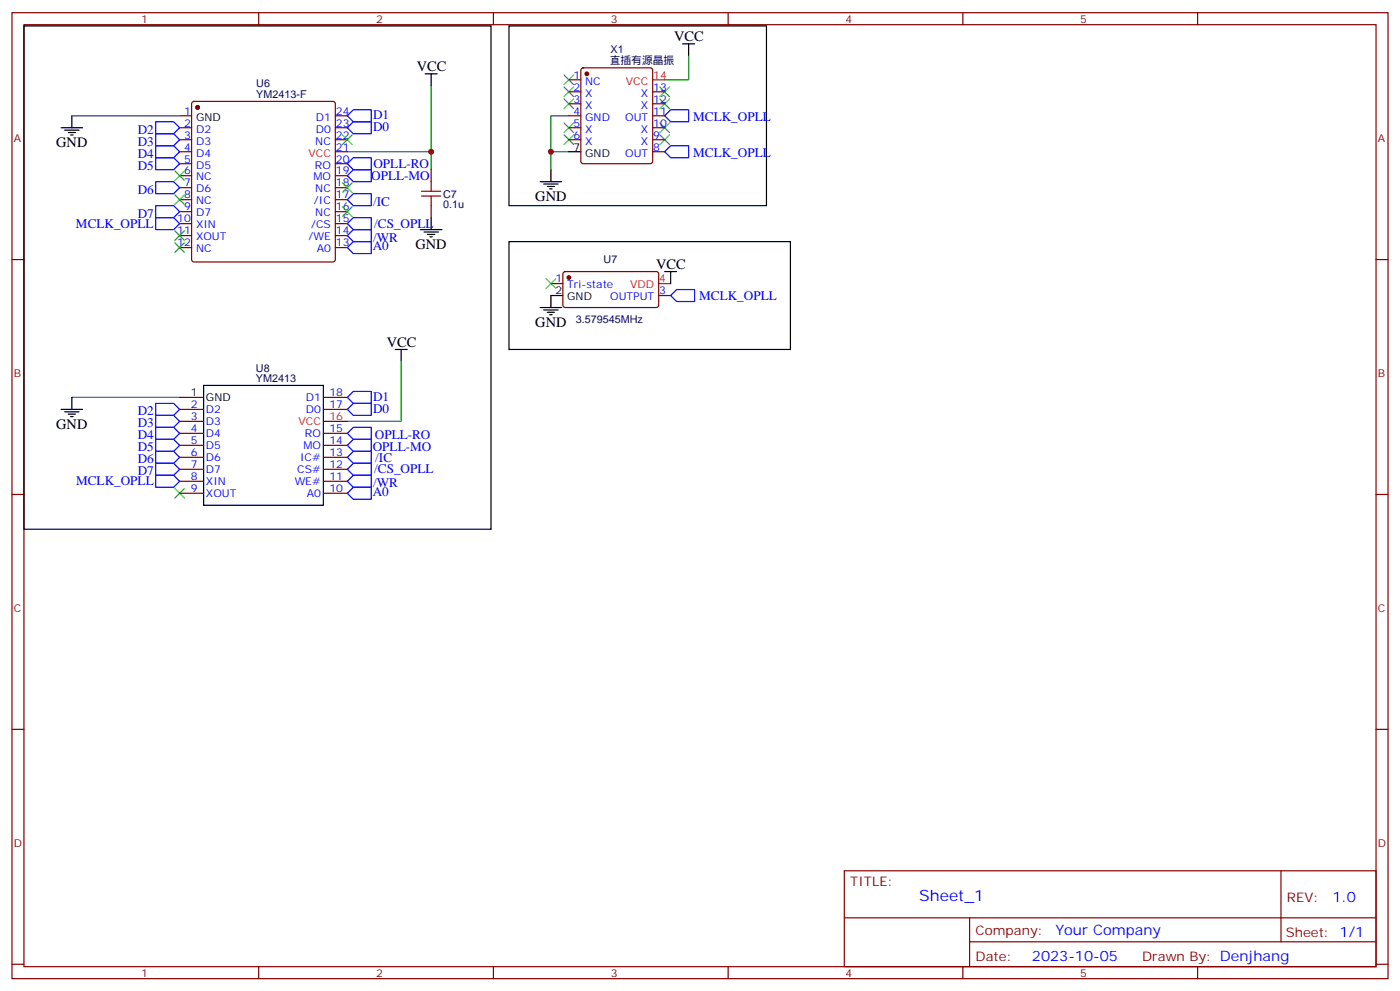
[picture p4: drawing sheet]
<svg xmlns="http://www.w3.org/2000/svg" width="412mm" height="292mm" viewBox="0 0 412 292" stroke-linecap="round" stroke-linejoin="round" font-family="sans-serif">
<g fill="none" stroke="#870000" stroke-width=".35">
<path d="M3.5 3.7h405.4v284.4h-405.4zM7.1 7.3h398.2v277.3h-398.2zM76.2 3.7v3.6M145.3 3.7v3.6M214.5 3.7v3.6M283.6 3.7v3.6M352.8 3.7v3.6M52.9 34.1h3.5M52.9 37.6h3.5M56.7 30.1l.4-.3h41l.5 .3 .2 .5v45.8l-.3 .5-.4 .2h-41l-.4-.2-.3-.5v-45.8zM98.8 34.1h3.5M98.8 37.6h3.5"/>
<path d="M167.6 34.1h3.5M167.6 37.6h3.5M167.6 27h3.5M167.6 30.6h3.5M167.6 23.5h3.5M171.3 20.2l.5-.2h19.8l.5 .2 .2 .5v26.8l-.3 .5-.4 .2h-19.8l-.5-.2-.2-.5v-26.8zM192.3 34.1h3.5M192.3 37.6h3.5M192.3 27h3.5M192.3 30.6h3.5M52.9 41.1h3.5M52.9 44.7h3.5"/>
<path d="M52.9 48.2h3.5M52.9 51.7h3.5M52.9 55.2h3.5M52.9 58.8h3.5M98.8 41.1h3.5M98.8 44.7h3.5M98.8 48.2h3.5M98.8 51.7h3.5M98.8 55.2h3.5M98.8 58.8h3.5M127 50v3.5M167.6 41.1h3.5"/>
<path d="M192.3 41.1h3.5M192.3 44.7h3.5M3.5 76.4h3.6M52.9 62.3h3.5M52.9 65.8h3.5M52.9 69.4h3.5M52.9 72.9h3.5M98.8 62.3h3.5M98.8 65.8h3.5M98.8 69.4h3.5M98.8 72.9h3.5M127 60.5v3.6"/>
<path d="M405.3 76.4h3.6M162.3 83.5h3.5M166 80.1l.5-.2 27.1 .1 .4 .6v9.5l-.7 .4h-27.1l-.4-.7v-9.2zM194 87h3.6M52.9 117h7.1M95.2 117h7.1M52.9 120.5h7.1M52.9 124h7.1M52.9 127.6h7.1M52.9 131.1h7.1M52.9 134.6h7.1M52.9 138.1h7.1"/>
<path d="M95.2 120.5h7.1M95.2 124h7.1M95.2 127.6h7.1M95.2 131.1h7.1M95.2 134.6h7.1M95.2 138.1h7.1M3.5 145.6h3.6M52.9 141.7h7.1M52.9 145.2h7.1M95.2 141.7h7.1M95.2 145.2h7.1M405.3 145.6h3.6"/>
<path d="M3.5 214.7h3.6M405.3 214.7h3.6M248.7 256.3h156.6v28.3h-156.6zM377.3 256.4v20.8M248.7 270.2h156.5M285.6 277.2h119.6M285.6 270.2v14.1M3.5 283.8h3.6M76.2 284.6v3.5M145.3 284.6v3.5M214.5 284.6v3.5M283.6 284.6v3.5"/>
<path d="M352.8 284.6v3.5M405.3 283.8h3.6"/>
</g>
<path d="M202.8 16.4v7.1h-7M21.2 34.1h31.7M127 25.3v19.4h-24.7M167.6 34.1h-5.3v15.9M127 44.7v5.3M162.3 44.7h5.3M21.2 117h31.7M118.2 106.4v17.6h-15.9" fill="none" stroke="#008700" stroke-width=".35"/>
<g fill="none" stroke="#000" stroke-width=".35">
<path d="M7.1 7.6h137.5v148.2h-137.5zM149.9 7.6h75.9v52.9h-75.9zM201.1 12.9h3.5M202.8 12.9v3.5M18 37.6h6.3M19 38.3h4.3M20.1 39h2.1M20.8 39.7h.7M21.2 34.1v3.5M125.2 21.7h3.6M127 21.7v3.6M159.1 53.5h6.4"/>
<path d="M160.2 54.2h4.2M161.2 54.9h2.1M161.9 55.6h.7M162.3 50v3.5M167.6 44.7h3.5M123.8 67.6h6.4M124.9 68.3h4.2M125.9 69h2.2M126.6 69.7h.8M127 64.1v3.5M149.9 71.1h82.9v31.8h-82.9zM195.8 79.9h3.5"/>
<path d="M197.6 79.9v3.6M159.1 90.5h6.4M160.2 91.2h4.2M161.2 91.9h2.1M161.9 92.6h.7M165.8 87h-3.5v3.5M21.2 117v3.5M60 113.5h35.2v35.2h-35.2zM116.4 102.9h3.5M118.2 102.9v3.5M18 120.5h6.3M19 121.2h4.3"/>
<path d="M20.1 121.9h2.1M20.8 122.6h.7"/>
</g>
<path d="M124.2 56.3h5.6M124.2 57.7h5.6M127 53.5v2.8M127 57.7v2.8" fill="none" stroke="#a10000" stroke-width=".35"/>
<g fill="none" stroke="#00f" stroke-width=".35">
<path d="M45.9 35.8h5.3l1.7 1.8-1.7 1.8h-5.3zM45.9 39.4h5.3l1.7 1.7-1.7 1.8h-5.3zM102.3 37.6l1.8-1.8h5.3v3.6h-5.3zM104.1 32.3h5.3v3.5h-5.3l-1.8-1.7zM197.6 32.3h5.2v3.5h-5.2l-1.8-1.7zM45.9 53.5h5.3l1.7 1.7-1.7 1.8h-5.3zM45.9 42.9h5.3l1.7 1.8-1.7 1.7h-5.3zM45.9 46.4h5.3l1.7 1.8-1.7 1.8h-5.3zM102.3 48.2l1.8-1.8h5.3v3.6h-5.3zM102.3 51.7l1.8-1.7h5.3v3.5h-5.3zM104.1 57h5.3v3.5h-5.3l-1.8-1.7zM197.6 42.9h5.2v3.5h-5.2l-1.8-1.7z"/>
<path d="M45.9 60.5h5.3l1.7 1.8-1.7 1.8h-5.3zM45.9 64.1h5.3l1.7 1.7-1.7 1.8h-5.3zM102.3 65.8l1.8-1.7h5.3v3.5h-5.3zM102.3 72.9l1.8-1.8h5.3v3.5h-5.3zM104.1 67.6h5.3v3.5h-5.3l-1.8-1.7zM199.3 85.2h5.3v3.6h-5.3l-1.7-1.8zM45.9 118.7h5.3l1.7 1.8-1.7 1.8h-5.3zM102.3 117l1.8-1.8h5.3v3.5h-5.3zM45.9 122.3h5.3l1.7 1.7-1.7 1.8h-5.3zM45.9 125.8h5.3l1.7 1.8-1.7 1.7h-5.3zM45.9 129.3h5.3l1.7 1.8-1.7 1.8h-5.3zM45.9 136.4h5.3l1.7 1.7-1.7 1.8h-5.3z"/>
<path d="M45.9 132.9h5.3l1.7 1.7-1.7 1.8h-5.3zM45.9 139.9h5.3l1.7 1.8-1.7 1.7h-5.3zM102.3 138.1l1.8-1.7h5.3v3.5h-5.3zM102.3 120.5l1.8-1.8h5.3v3.6h-5.3zM102.3 127.6l1.8-1.8h5.3v3.5h-5.3zM102.3 131.1l1.8-1.8h5.3v3.6h-5.3zM104.1 139.9h5.3v3.5h-5.3l-1.8-1.7zM104.1 132.9h5.3v3.5h-5.3l-1.8-1.8zM102.3 145.2l1.8-1.8h5.3v3.6h-5.3z"/>
</g>
<g fill="none" stroke="#3c3" stroke-width=".35">
<path d="M100.9 39.7l2.8 2.8M103.7 39.7l-2.8 2.8M166.2 22.1l2.8 2.8M166.2 25.6l2.8 2.8M166.2 29.1l2.8 2.9M166.2 36.2l2.8 2.8M166.2 39.7l2.8 2.8M169 22.1l-2.8 2.8M169 25.6l-2.8 2.8M169 29.1l-2.8 2.9M169 36.2l-2.8 2.8M169 39.7l-2.8 2.8"/>
<path d="M194.4 25.6l2.8 2.8M194.4 29.1l2.8 2.9M194.4 36.2l2.8 2.8M194.4 39.7l2.8 2.8M197.2 25.6l-2.8 2.8M197.2 29.1l-2.8 2.9M197.2 36.2l-2.8 2.8M197.2 39.7l-2.8 2.8M51.5 57.4l2.8 2.8M51.5 50.3l2.8 2.8M54.3 57.4l-2.8 2.8M54.3 50.3l-2.8 2.8"/>
<path d="M100.9 53.8l2.8 2.9M103.7 53.8l-2.8 2.9M51.5 71.5l2.8 2.8M51.5 67.9l2.8 2.9M54.3 71.5l-2.8 2.8M54.3 67.9l-2.8 2.9M100.9 60.9l2.8 2.8M103.7 60.9l-2.8 2.8M160.9 82.1l2.8 2.8M163.7 82.1l-2.8 2.8M51.5 143.8l2.8 2.8M54.3 143.8l-2.8 2.8"/>
</g>
<g fill="#870000" stroke="#870000" stroke-width=".35">
<circle cx="58.2" cy="31.6" r=".53"/>
<circle cx="172.9" cy="21.7" r=".53"/>
<circle cx="167.6" cy="81.7" r=".53"/>
</g>
<path d="M192.3 23.5h3.5M194 83.5h3.6" fill="none" stroke="#f00" stroke-width=".35"/>
<g fill="#c00">
<circle cx="127" cy="44.7" r=".88"/>
<circle cx="162.3" cy="44.7" r=".88"/>
</g>
<text font-size="4.6" fill="#00f" x="270.8" y="265.4">Sheet_1</text>
<g font-size="4.2">
<text x="198.6" y="12.2">VCC</text>
<text x="122.8" y="21">VCC</text>
<text x="16.6" y="43.3">GND</text>
<text x="157.7" y="59.1">GND</text>
<text x="122.4" y="73.2">GND</text>
<text x="193.3" y="79.2">VCC</text>
<text x="157.7" y="96.2">GND</text>
<text x="113.9" y="102.2">VCC</text>
<text x="16.6" y="126.2">GND</text>
</g>
<g font-size="4.2" fill="#00f">
<text x="392.5" y="265.6">1.0</text>
<text x="310.9" y="275.2">Your Company</text>
<text x="304" y="283">2023-10-05</text>
</g>
<g font-size="3.9" fill="#00f">
<text x="109.9" y="35.1">D1</text>
<text x="204.2" y="35.5">MCLK_OPLL</text>
<text x="40.6" y="39.4">D2</text>
<text x="109.9" y="38.7">D0</text>
<text x="40.6" y="42.9">D3</text>
<text x="40.6" y="46.4">D4</text>
<text x="204.2" y="46.1">MCLK_OPLL</text>
<text x="40.6" y="50">D5</text>
<text x="109.4" y="53">OPLL-MO</text>
<text x="110" y="49.5">OPLL-RO</text>
<text x="40.6" y="57">D6</text>
<text x="40.6" y="64.1">D7</text>
<text x="109.9" y="60.5">/IC</text>
<text x="22.4" y="67">MCLK_OPLL</text>
<text x="109.9" y="71.1">/WR</text>
<text x="110.2" y="67">/CS_OPLL</text>
<text x="109.8" y="73.6">A0</text>
<text x="206" y="88.4">MCLK_OPLL</text>
<text x="109.9" y="118">D1</text>
<text x="40.6" y="122.3">D2</text>
<text x="40.6" y="125.8">D3</text>
<text x="109.9" y="121.6">D0</text>
<text x="40.6" y="129.3">D4</text>
<text x="110.4" y="129.2">OPLL-RO</text>
<text x="40.6" y="132.9">D5</text>
<text x="40.6" y="136.4">D6</text>
<text x="109.8" y="132.6">OPLL-MO</text>
<text x="110.6" y="135.9">/IC</text>
<text x="22.4" y="142.9">MCLK_OPLL</text>
<text x="40.6" y="139.9">D7</text>
<text x="109.9" y="143.4">/WR</text>
<text x="110.2" y="139.3">/CS_OPLL</text>
<text x="109.8" y="145.9">A0</text>
</g>
<g font-size="3.9" fill="#800">
<text x="250.5" y="260.9">TITLE:</text>
<text x="379.1" y="265.6">REV:</text>
<text x="287.4" y="275.1">Company:</text>
<text x="378.7" y="275.7">Sheet: 1/1</text>
<text x="287.4" y="282.8">Date:</text>
<text x="336.4" y="282.9">Drawn By: Denjhang</text>
</g>
<g font-size="3.2" fill="#800">
<text x="41.6" y="6.7">1</text>
<text x="110.8" y="6.7">2</text>
<text x="179.9" y="6.7">3</text>
<text x="249.1" y="6.7">4</text>
<text x="318.2" y="6.7">5</text>
<text x="4.1" y="41.8">A</text>
<text x="405.9" y="41.8">A</text>
<text x="4.1" y="111">B</text>
<text x="405.9" y="111">B</text>
<text x="4.1" y="180.1">C</text>
<text x="405.9" y="180.1">C</text>
<text x="4.1" y="249.3">D</text>
<text x="405.9" y="249.3">D</text>
<text x="41.6" y="287.5">1</text>
<text x="110.8" y="287.5">2</text>
<text x="179.9" y="287.5">3</text>
<text x="249.1" y="287.5">4</text>
<text x="318.2" y="287.5">5</text>
</g>
<g font-size="3.2" fill="#000080">
<text x="179.9" y="15.7">X1</text>
<text x="179.6" y="18.7">直插有源晶振</text>
<text x="75.5" y="28.8">YM2413-F</text>
<text x="75.5" y="25.6">U6</text>
<text x="130.5" y="58.2">C7</text>
<text x="130.5" y="61.3">0.1u</text>
<text x="177.8" y="77.6">U7</text>
<text x="169.7" y="95.2">3.579545MHz</text>
<text x="75.4" y="112.4">YM2413</text>
<text x="75.4" y="109.4">U8</text>
</g>
<g font-size="3.2" fill="#00f">
<text x="168.9" y="23.1">1</text>
<text x="168.9" y="26.7">2</text>
<text x="172.4" y="28.4">X</text>
<text x="172.4" y="24.9">NC</text>
<text x="188.8" y="28.4">X</text>
<text x="192.4" y="26.7">13</text>
<text x="54.3" y="33.7">1</text>
<text x="93" y="35.5">D1</text>
<text x="99" y="33.7">24</text>
<text x="168.9" y="33.7">4</text>
<text x="168.9" y="30.2">3</text>
<text x="172.4" y="35.5">GND</text>
<text x="172.4" y="32">X</text>
<text x="184.2" y="35.5">OUT</text>
<text x="188.8" y="32">X</text>
<text x="192.4" y="30.2">12</text>
<text x="192.4" y="33.7">11</text>
<text x="54.3" y="37.3">2</text>
<text x="54.3" y="40.8">3</text>
<text x="57.7" y="39">D2</text>
<text x="93" y="39">D0</text>
<text x="99" y="40.8">22</text>
<text x="99" y="37.3">23</text>
<text x="168.9" y="40.8">6</text>
<text x="168.9" y="37.3">5</text>
<text x="172.4" y="39">X</text>
<text x="188.8" y="39">X</text>
<text x="192.4" y="37.3">10</text>
<text x="192.4" y="40.8">9</text>
<text x="54.3" y="44.3">4</text>
<text x="54.3" y="47.8">5</text>
<text x="57.7" y="42.5">D3</text>
<text x="57.7" y="46.1">D4</text>
<text x="92.9" y="42.5">NC</text>
<text x="99" y="47.8">20</text>
<text x="99" y="44.3">21</text>
<text x="172.4" y="42.5">X</text>
<text x="184.2" y="46.1">OUT</text>
<text x="188.8" y="42.5">X</text>
<text x="192.4" y="44.3">8</text>
<text x="54.3" y="51.4">6</text>
<text x="57.7" y="49.6">D5</text>
<text x="57.7" y="53.1">NC</text>
<text x="92.3" y="53.1">MO</text>
<text x="92.8" y="49.6">RO</text>
<text x="99" y="51.4">19</text>
<text x="54.3" y="54.9">7</text>
<text x="54.3" y="58.4">8</text>
<text x="57.7" y="56.7">D6</text>
<text x="92.9" y="56.7">NC</text>
<text x="99" y="58.4">17</text>
<text x="99" y="54.9">18</text>
<text x="52.2" y="65.5">10</text>
<text x="54.3" y="61.9">9</text>
<text x="57.7" y="60.2">NC</text>
<text x="57.7" y="63.7">D7</text>
<text x="92.5" y="60.2">/IC</text>
<text x="92.9" y="63.7">NC</text>
<text x="99" y="65.5">15</text>
<text x="99" y="61.9">16</text>
<text x="52.2" y="69">11</text>
<text x="57.7" y="67.2">XIN</text>
<text x="57.7" y="70.8">XOUT</text>
<text x="90.9" y="70.8">/WE</text>
<text x="91.6" y="67.2">/CS</text>
<text x="99" y="69">14</text>
<text x="52.2" y="72.5">12</text>
<text x="57.7" y="74.3">NC</text>
<text x="93.3" y="74.3">A0</text>
<text x="99" y="72.5">13</text>
<text x="163.6" y="83.1">1</text>
<text x="167.1" y="84.9">Tri-state</text>
<text x="179.8" y="88.4">OUTPUT</text>
<text x="194.2" y="86.6">3</text>
<text x="90.1" y="118">D1</text>
<text x="97" y="116.6">18</text>
<text x="56.2" y="120.2">2</text>
<text x="56.2" y="123.7">3</text>
<text x="60.7" y="121.6">D2</text>
<text x="60.7" y="125.1">D3</text>
<text x="90.1" y="121.6">D0</text>
<text x="97" y="120.2">17</text>
<text x="56.2" y="127.2">4</text>
<text x="56.2" y="130.7">5</text>
<text x="60.7" y="128.6">D4</text>
<text x="89.8" y="128.6">RO</text>
<text x="97" y="130.7">14</text>
<text x="97" y="127.2">15</text>
<text x="56.2" y="134.3">6</text>
<text x="56.2" y="137.8">7</text>
<text x="60.7" y="132.2">D5</text>
<text x="60.7" y="135.7">D6</text>
<text x="88.4" y="135.7">IC#</text>
<text x="89.4" y="132.2">MO</text>
<text x="97" y="137.8">12</text>
<text x="97" y="134.3">13</text>
<text x="56.2" y="141.3">8</text>
<text x="60.7" y="139.2">D7</text>
<text x="60.7" y="142.7">XIN</text>
<text x="86.8" y="142.7">WE#</text>
<text x="87.6" y="139.2">CS#</text>
<text x="97" y="141.3">11</text>
<text x="56.2" y="144.9">9</text>
<text x="60.7" y="146.3">XOUT</text>
<text x="90.4" y="146.3">A0</text>
<text x="97" y="144.9">10</text>
</g>
<g font-size="3.2" fill="#f00">
<text x="192.4" y="23.1">14</text>
<text x="184.4" y="24.9">VCC</text>
<text x="90.9" y="46.1">VCC</text>
<text x="194.2" y="83.1">4</text>
<text x="185.7" y="84.9">VDD</text>
<text x="87.9" y="125.1">VCC</text>
<text x="97" y="123.7">16</text>
</g>
<g font-size="3.2">
<text x="57.7" y="35.5">GND</text>
<text x="168.9" y="44.3">7</text>
<text x="172.4" y="46.1">GND</text>
<text x="163.6" y="86.6">2</text>
<text x="167.1" y="88.4">GND</text>
<text x="56.2" y="116.6">1</text>
<text x="60.7" y="118">GND</text>
</g>
</svg>
